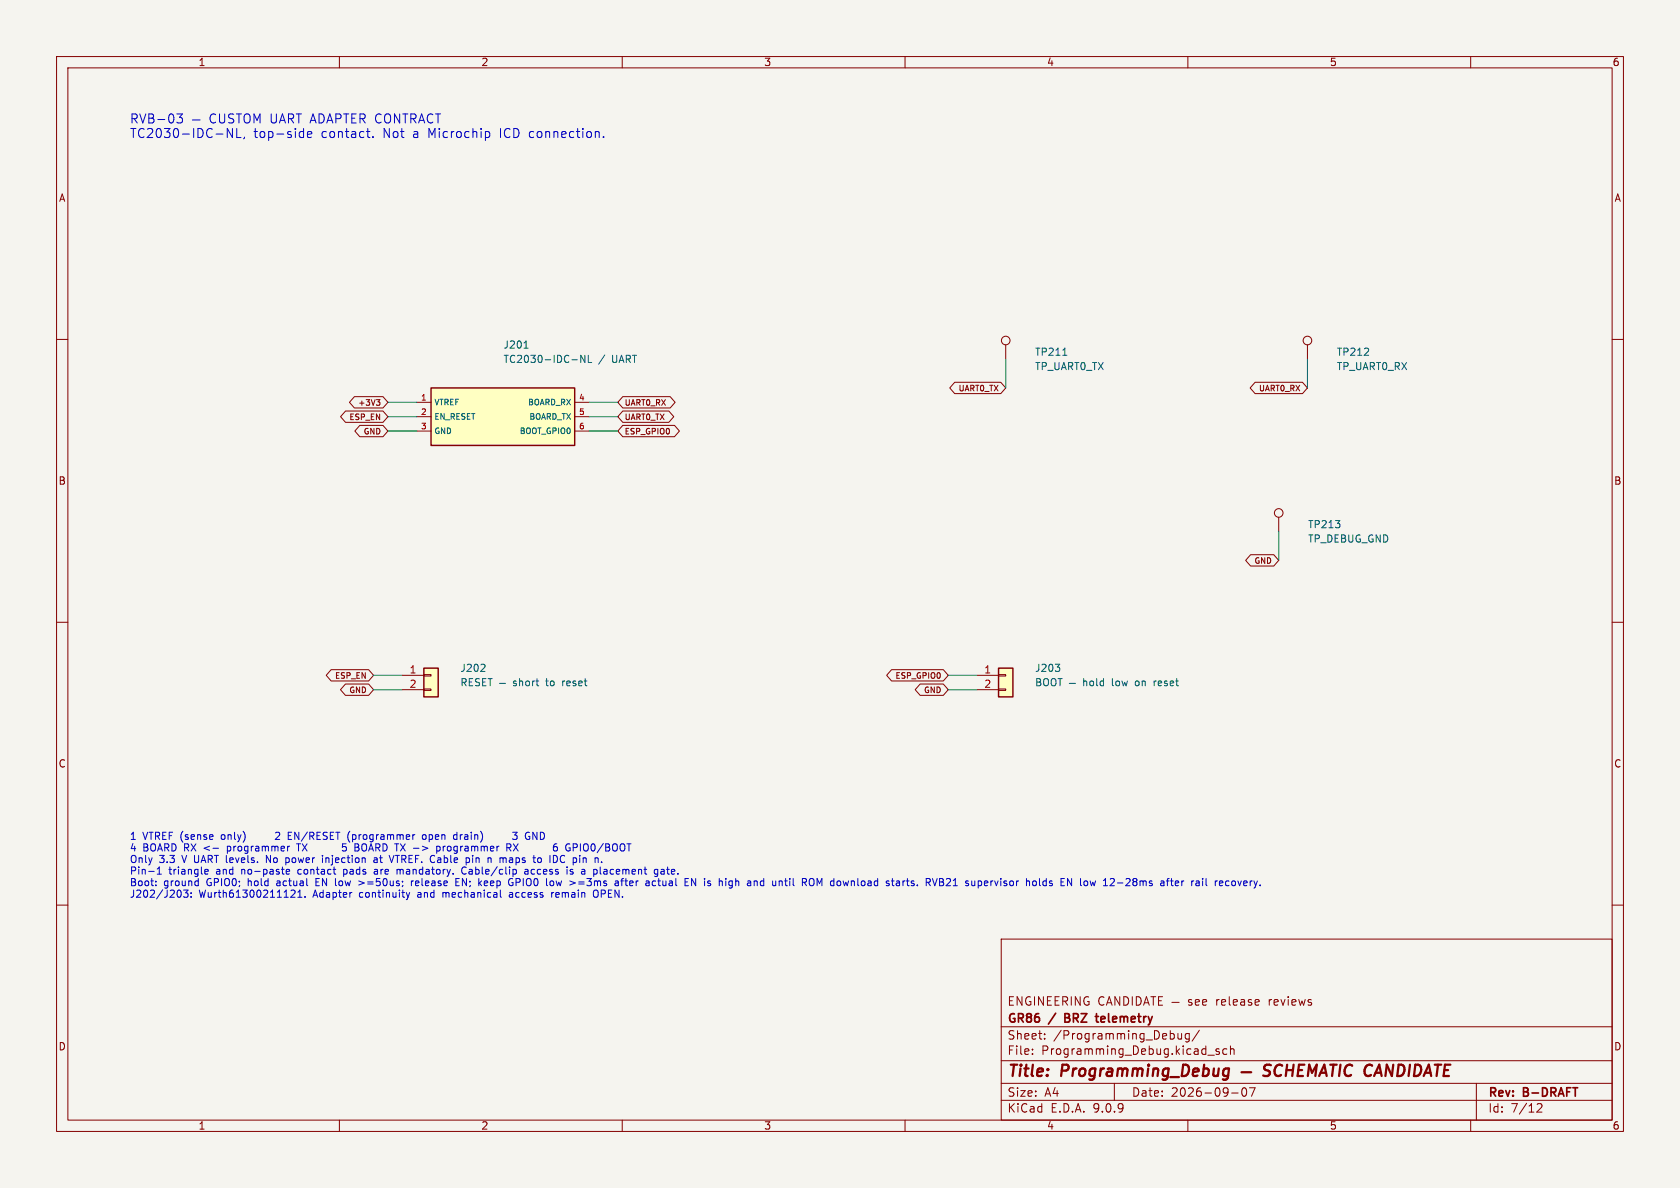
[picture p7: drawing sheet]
<svg xmlns="http://www.w3.org/2000/svg" width="297mm" height="210mm" viewBox="0 0 297 210" stroke-linecap="round" stroke-linejoin="round" font-family="sans-serif">
<path d="M0 0h297v210h-297z" fill="#f5f4ef" stroke="#f5f4ef" stroke-width=".18"/>
<g fill="none" stroke="#840000" stroke-width=".18">
<path d="M10 10h277v190h-277zM12 12h273v186h-273zM60 10v2M110 10v2M160 10v2M210 10v2M260 10v2M10 60h2M231.1 61v2.5M285 60h2M226.1 91.4v2.6M10 110h2"/>
<path d="M285 110h2M10 160h2M177 166h108v32h-108zM178.5 176.9h.5M179.2 176.2h-.7v1.5h.7M180.7 176.2v1.5l-.9-1.5v1.5M182.2 176.3a.74 .74 0 0 0-.9 .5 .74 .74 0 0 0 .5 .9l.4-.1v-.5h-.2M182.9 176.2v1.5M184.5 176.2v1.5l-.9-1.5v1.5M185.2 176.9h.5M185.9 176.2h-.7v1.5h.7M186.5 176.9h.5"/>
<path d="M187.2 176.2h-.7v1.5h.7M187.9 177l.7-.1 .1-.2v-.4l-.2-.1h-.6v1.5M188.2 177l.5 .7M189.4 176.2v1.5M191 176.2v1.5l-.9-1.5v1.5M192.5 176.3a.74 .74 0 0 0-.9 .5 .74 .74 0 0 0 .5 .9l.4-.1v-.5h-.3M195.2 176.3a.6 .6 0 0 0-.8 0 .6 .6 0 0 0-.2 .8 .56 .56 0 0 0 .3 .5 .56 .56 0 0 0 .7 0M195.6 177.7l.5-1.5 .5 1.5M195.7 177.3h.8M198 176.2v1.5l-.9-1.5v1.5M198.7 176.2a.76 .76 0 0 1 .8 .7 .76 .76 0 0 1-.8 .8zM200.2 176.2v1.5"/>
<path d="M200.9 176.2a.76 .76 0 0 1 .9 .7 .76 .76 0 0 1-.9 .8zM202.2 177.7l.5-1.5 .5 1.5M202.3 177.3h.7M203.5 176.2h.8M203.9 176.2v1.5M204.8 176.9h.5M205.5 176.2h-.7v1.5h.7M207.2 177.2h1.3M210.7 176.8l-.4-.1-.2 .2 .1 .2 .5 .2v.3h-.6M211.3 177.2l.7-.1v-.3l-.5-.1-.2 .2 .1 .7h.6M212.6 177.2l.7-.1-.1-.3-.4-.1-.2 .2 .1 .7h.5M285 160h2"/>
<path d="M60 198v2M110 198v2M160 198v2M177 194.5h108M177 191.5h108M177 187.5h108M177 181.5h108M182.5 186.3v.1M182.5 185.5v.1M184.7 183.6v.1M184.7 182.8v.1M197 191.5v3"/>
<path d="M208.2 182.7l.1 .9 .4 .1 .2-.1M208.9 182.7v1M210 198v2M210.2 182.8l-.4-.1-.3 .3v.4l.2 .2h.5M210.2 182.7v1.2l-.2 .3-.4-.1M212 182.1l-1.3 2M213.5 186.5h1.2M215.5 185.5l-.3-.1-.2 .2v.2l.5 .2v.3h-.5M216.9 185.5l-.4-.1-.3 .3v.4l.1 .2h.6M217.5 185.5l.2-.1 .4 .1 .1 .9M217.5 184.9v1.5M217.7 193.2h1.2"/>
<path d="M219.7 192.4l.2-.1a.81 .81 0 0 1 .6 .6 .81 .81 0 0 1-.3 .8l-.2 .1a.81 .81 0 0 1-.3-1.4zM220.9 192.3h1l-.7 1.5M260 198v2M261 191.5v6.5M271.7 195.2l.6-.1 .2 .1 .1 .3-.9 1.1h.9"/>
<circle cx="231.1" cy="60.2" r=".76"/>
<circle cx="226.1" cy="90.7" r=".76"/>
</g>
<g fill="none" stroke="#840000" stroke-width=".4">
<path d="M217.1 188.9l.2 .1M217.1 190.1l-.2 .1M217.3 188.9l-.2 1.6M219.5 189.5h1.7M224.7 188.3a.85 .85 0 0 0-1.1 .1 .45 .45 0 0 0 .2 .8l.4 .1a.49 .49 0 0 1 .3 .5 .49 .49 0 0 1-.4 .4l-.8-.1M226.7 188.4a.88 .88 0 0 0-1 0 .88 .88 0 0 0-.4 1 .69 .69 0 0 0 .3 .7 .69 .69 0 0 0 .9-.1M227.4 189.2h1.2M227.6 188.2l-.3 2M228.7 188.2l-.3 2M229.5 189.2h.7M230.6 188.2h-1l-.2 2h.9M231.2 190.2l.3-2 .4 1.4 .9-1.4-.3 2"/>
<path d="M233.2 190.2l.9-2 .4 2M233.5 189.6h.9M235.2 188.2h1.1M235.7 188.2l-.2 2M237 188.2l-.3 2M239.1 188.4a.88 .88 0 0 0-1.1 0 .88 .88 0 0 0-.3 1 .69 .69 0 0 0 .3 .7 .69 .69 0 0 0 .8-.1M242.6 188.4a.88 .88 0 0 0-1 0 .88 .88 0 0 0-.4 1 .69 .69 0 0 0 .3 .7 .69 .69 0 0 0 .9-.1M242.9 190.2l.9-2 .5 2M243.2 189.6h.9M246.3 188.2l-.2 2-.9-2-.3 2M247.3 188.2h.4a1.08 1.08 0 0 1 .6 1.1 1.08 1.08 0 0 1-.8 .9h-.5zM249.3 188.2l-.3 2"/>
<path d="M250.2 188.2h.5a1.08 1.08 0 0 1 .5 1.1 1.08 1.08 0 0 1-.8 .9h-.4zM251.7 190.2l.9-2 .4 2M251.9 189.6h1M253.6 188.2h1.2M254.2 188.2l-.2 2M255.3 189.2h.7M256.4 188.2h-.9l-.3 2h1"/>
</g>
<path d="M188.3 179.9h.5M188.8 179.2h-.5v1.5h.5M193.6 179.7h.6M193.8 180.5l.4 .2" fill="none" stroke="#840000" stroke-width=".3"/>
<path d="M74.9 118.1h2.6v5.1h-2.6z" fill="#ffffc2"/>
<path d="M74.9 118.1h2.6v5.1h-2.6z" fill="none" stroke="#840000" stroke-width=".25"/>
<g fill="none" stroke="#840000" stroke-width=".18">
<path d="M177.8 61v2.5M71.1 119.4h3.8M74.9 119.3h1.3v.2h-1.3zM71.1 121.9h3.8M74.9 121.8h1.3v.2h-1.3z"/>
<circle cx="177.8" cy="60.2" r=".76"/>
</g>
<g fill="none" stroke="#006464" stroke-width=".18">
<path d="M187.9 62.8h.7M83.6 120h-.6v1.2h.6M85.6 117.5l.1 .2v.3l-.7 .7h.7M85.9 120h-.6v1.2h.6M86.3 120h.7M86.7 120v1.2M91.9 120v1.2M94.9 120v1l.3 .2M81.7 120.6h.6l.1-.2v-.3l-.7-.1v1.2M82 120.6l.4 .6M83 120.6h.4M84.8 120h-.5l-.2 .1v.3l.6 .3 .1 .3-.3 .2h-.4"/>
<path d="M85.3 120.6h.4M88.3 120.8h1.1M91.2 120.4h-.3l-.1 .2v.1l.4 .2v.3h-.4M91.9 120.5l.1-.1h.3l.1 .8M93 120.5l.2-.1 .3 .1 .1 .5-.1 .2h-.3l-.2-.1zM94.2 120.4v.8M94.5 120.4l-.3 .2M94.8 120.4h.4"/>
</g>
<path d="M76.2 68.6h25.4v10.1h-25.4z" fill="#ffffc2"/>
<path d="M76.2 68.6h25.4v10.1h-25.4z" fill="none" stroke="#840000" stroke-width=".25"/>
<path d="M73.7 71.1h2.5M73.7 73.7h2.5M73.7 76.2h2.5M101.6 71.1h2.5M101.6 73.7h2.5M101.6 76.2h2.5" fill="none" stroke="#840000" stroke-width=".18"/>
<path d="M92.6 61.5h.8M103.4 62.8v1.3l-.7-1.3v1.3M104 62.8v1.3h.6" fill="none" stroke="#006464" stroke-width=".18"/>
<path d="M176.5 118.1h2.6v5.1h-2.6z" fill="#ffffc2"/>
<path d="M176.5 118.1h2.6v5.1h-2.6z" fill="none" stroke="#840000" stroke-width=".25"/>
<g fill="none" stroke="#840000" stroke-width=".18">
<path d="M61.1 72.7h6.6l.9 1-.9 1h-6.6l-.9-1zM62.7 70.1h5l.9 1-.9 1h-5l-.9-1zM63.6 75.2h4.1l.9 1-.9 1h-4.1l-.9-1zM66.5 70.6h.7l-.4 .4 .3 .1 .1 .4-.2 .1h-.3M110.1 75.2h9.1l.9 1-.9 1h-9.1l-.9-1zM110.1 72.7h8.1l.9 1-.9 1h-8.1l-.9-1zM110.1 70.1h8.4l.9 1-.9 1h-8.4l-.9-1zM168.8 67.6h8.1l.9 1-.9 1h-8.1l-.9-1zM221.9 67.6h8.4l.8 1-.8 1h-8.4l-.9-1zM221.1 98.1h4.1l.9 1-.9 1h-4.1l-.9-1zM58.5 118.4h6.7l.8 1-.8 1h-6.7l-.8-1zM157.6 118.4h9.2l.8 1-.8 1h-9.2l-.9-1z"/>
<path d="M172.7 119.4h3.8M176.5 119.3h1.3v.2h-1.3zM61.1 120.9h4.1l.8 1-.8 1h-4.1l-.9-1zM162.7 120.9h4.1l.8 1-.8 1h-4.1l-.9-1zM172.7 121.9h3.8M176.5 121.8h1.3v.2h-1.3z"/>
</g>
<g fill="none" stroke="#006464" stroke-width=".18">
<path d="M183.3 120h.4l.3 .2-.3 .4 .3 .1v.3l-.2 .2h-.5zM186.6 117.4h.7l-.4 .5M187 120h.8M187.2 118l.1 .1-.1 .5M187.4 120v1.2M191.6 120v1.2M193.9 120v1l.2 .2M195.1 120v1.2M183.3 120.6h.4M184.7 120h.1a.43 .43 0 0 1 .5 .4v.4a.42 .42 0 0 1-.4 .4 .42 .42 0 0 1-.4-.4v-.4zM186 120h.1a.43 .43 0 0 1 .6 .4v.4a.42 .42 0 0 1-.4 .4 .42 .42 0 0 1-.5-.4v-.4zM189 120.8h1.1"/>
<path d="M191.6 120.5l.2-.1h.3v.8M192.7 120.5l.2-.1 .4 .1v.5l-.1 .2h-.3l-.2-.1zM195.1 120.4h-.4l-.2 .2 .1 .6h.5M204 120.4v.8M204.3 120.4l-.3 .2"/>
</g>
<g fill="none" stroke="#009600" stroke-width=".18">
<path d="M68.6 73.7h5.1M68.6 71.1h5.1M68.6 76.2h5.1M104.1 73.7h5.1M104.1 71.1h5.1M104.1 76.2h5.1M177.8 63.5v5.1M231.1 63.5v5.1M226.1 94v5.1M66 119.4h5.1M167.6 119.4h5.1M66 121.9h5.1"/>
<path d="M167.6 121.9h5.1"/>
</g>
<g fill="none" stroke="#0000c2" stroke-width=".18">
<path d="M31.3 20.1h1l-.6 .6 .5 .2v.7l-.2 .1h-.7M34 21.2h1.4M38.1 20.3a.64 .64 0 0 0-.8 0 .64 .64 0 0 0-.2 .8 .6 .6 0 0 0 .3 .6 .6 .6 0 0 0 .7-.1M38.8 20.1v1.3l.3 .3h.5l.1-.3v-1.3M41.1 22.7v1.6l-.9-1.6v1.6M41.3 20.2l-.6-.1-.3 .3 .2 .4 .6 .3v.5l-.2 .1h-.6M41.8 20.1h.9M41.9 22.7v1.6h.7M42.2 20.1v1.6M43.2 20.4a.54 .54 0 0 1 .6-.3 .54 .54 0 0 1 .4 .6v.5a.53 .53 0 0 1-.5 .6 .53 .53 0 0 1-.5-.6zM43.2 24.2l-.1 .3M44.9 21.7v-1.6l.5 1.2 .6-1.2v1.6"/>
<path d="M48 20.1v1.3l.3 .3h.4l.2-.3v-1.3M49.4 21.7l.5-1.6 .6 1.6M49.6 21.3h.7M51 21l.8-.1 .1-.2-.1-.4-.2-.2h-.6v1.6M51.4 21l.5 .7M52.4 20.1h.9M52.8 20.1v1.6M53.2 23.2l.5 .1M53.7 24.2l-.5 .1M53.7 22.7v1.6M54.4 23.8l.7-.2-.1-.3-.4-.1-.2 .3v.7h.6M54.8 21.7l.5-1.6 .6 1.6"/>
<path d="M55 21.3h.7M56.4 20.1a.81 .81 0 0 1 .9 .8 .81 .81 0 0 1-.9 .8zM57.8 21.7l.5-1.6 .5 1.6M57.9 21.3h.8M59.4 21l.7-.1 .2-.2-.1-.4-.2-.2h-.6v1.6M60.8 20.1h.9M61.2 20.1v1.6M62.2 20.9h.5M63 20.1h-.8v1.6h.8M63.6 21l.8-.1 .2-.2-.1-.4-.2-.2h-.7v1.6M64 21l.6 .7M64.8 23.2h.6"/>
<path d="M65.1 24.2l.3 .1M65.9 24.2v.1M67.4 20.3a.64 .64 0 0 0-.8 0 .64 .64 0 0 0-.2 .8 .6 .6 0 0 0 .3 .6 .6 .6 0 0 0 .7-.1M68.1 20.4a.54 .54 0 0 1 .6-.3 .54 .54 0 0 1 .4 .6v.5a.53 .53 0 0 1-.6 .6 .53 .53 0 0 1-.5-.6zM70.7 20.1v1.6l-1-1.6v1.6M71.2 20.1h.9M71.6 20.1v1.6M72.6 21l.8-.1 .2-.2-.1-.4-.3-.2h-.6v1.6M73 21l.6 .7M74 21.7l.5-1.6 .6 1.6M74.2 21.3h.7M76.5 20.3a.64 .64 0 0 0-.8 0 .64 .64 0 0 0-.2 .8 .6 .6 0 0 0 .3 .6 .6 .6 0 0 0 .7-.1"/>
<path d="M77 20.1h.9M77.4 20.1v1.6M86 23.2h.3l.3 .4-.1 .6-.5 .1M106.7 24.2v.1M27.6 156.4v.2M27.6 155.8v.1M27.8 154.5h.7M28 153.4l-.2 .2M28.2 153.3v1.2M32 157.8v.6M33.2 158v.4l-.1 .2h-.5l-.1-.1M33.8 158.5v.1"/>
<path d="M35.1 155.3v1.3M35.1 156.5l-.2 .1M36.2 154.1l.6-.1-.1-.3h-.3l-.2 .2 .1 .6h.4M37.7 150h.9M47.1 152.5v-1.3l.7 1.3M48.7 147.2l.5-.1 .2 .3M49.4 147.5l-.7 .9h.7M50.5 151.6v1.3M50.5 152.4l.4 .1M50.7 151.6h.2M51 147.1h.6M51 148.4h.6"/>
<path d="M51 153.7h-.3l-.1 .6 .2 .2h.3M51.2 153.9v.1l-.6 .1M51.2 149.6l-.4 .2M52.2 157.6l-.1 .3-.7 .7h.8M52.7 158.6h.7M52.9 157.5l-.2 .2M53 157.3v1.3M53.9 158.5v.1M55.9 155.9h.4M55.9 155.3v1.3h.6M57 151.2v.1M57 151.6v.9"/>
<path d="M60.6 149.2l-.1 .6 .2-.1h.4l.1 .5-.2 .2-.5-.1M60.8 153.7v1.2M60.8 154.5h.1M61.8 148.8v.1M61.8 146.9v.1M62.3 148.3l.4 .1M62.3 147.5v1.3M62.7 147.5l-.4 .1M63.4 155.7l1 .4-1 .3M64 149.6v.4a.43 .43 0 0 0 .5 .4M66.1 151.7h.5l.1 .8M66.6 153.7h-.4"/>
<path d="M66.6 154h-.3l-.2 .2 .1 .3h.4M66.7 151.9l-.4 .1-.2 .2 .2 .3 .4-.1M69.6 151.2l-.4 1.3M70.2 153.8l.4-.1 .1 .2M70.2 153.7v.8M71.8 157.8l.3 .8M72.1 158.6l-.3 .4M72.4 157.8l-.3 .8M72.7 155.7v.9M72.8 155.8l-.1 .2M73.5 155.9v.6M74.1 156l-.6 .1"/>
<path d="M74.7 147.7l.2-.2 .4 .2v.5l-.1 .1-.3 .1-.2-.1zM75.9 148.3l.3 .1M75.9 147.5v1.3M76.2 147.5l-.3 .1M77.8 149.7v.5l-.1 .2M78.3 157.8v.8M78.4 149.6v.8M78.4 149.7v.1M78.5 157.8l-.2 .1M79.1 149.7v.6l.4 .1M80.6 155.9h.4M80.8 147.1v1.3"/>
<path d="M81.2 155.3h-.6v1.3h.6M81.4 147.5v.9M81.7 153.4a.59 .59 0 0 0-.1 .8 .59 .59 0 0 0 .8 .2M81.7 147.5l-.3 .3M83 151.8v.4l-.1 .2M83.6 151.6v.9M85.6 155.9v.5l.2 .2M86.2 156l-.6 .1M88.5 157.3v1.1l.1 .2M89.9 149.8l.4 .6M90.1 149.8l.2-.2v-.3l-.7-.1v1.2M90.2 151.6l-.1 .1"/>
<path d="M90.2 152l-.2 .2 .2 .3M90.5 156h.2l-.1 .5M90.5 158.1h-.3l-.2 .2 .1 .3h.4M90.6 147.1h.8l-.4 .5 .4 .1v.6l-.2 .1-.6-.1M90.8 149.2l.8 1.2M91.2 153.8l.1 .5-.1 .2M91.2 156h.5M91.6 149.2l-.8 1.2M91.7 155.3h-.5v1.3M93.3 147.1a.68 .68 0 0 0-.4 .7 .68 .68 0 0 0 .4 .6M93.4 154h-.5l-.2 .2 .2 .3h.5M93.4 153.9v.6"/>
<path d="M94.4 151.2v1.1M95.5 151.6l.2 .3v.3l-.2 .3M95.8 147.1h-.3v1.3h.3M97.5 157.8v.8M97.6 155.7l.3 .3v.3l-.3 .3M97.9 157.8l-.4 .2M98 149.3a.99 .99 0 0 0-.1 1.1h.5l.2-.5-.3-.2h-.2l-.3 .2M99.5 151.2a.68 .68 0 0 0-.5 .6 .68 .68 0 0 0 .5 .7M100.1 149.3a.59 .59 0 0 0-.1 .8 .59 .59 0 0 0 .8 .2v-.4h-.2M100.6 149.2h.1M101.3 153.7h-.3l-.2 .2 .1 .1 .4 .2v.3h-.5M101.3 149.8h.5"/>
<path d="M101.8 149.2h-.5v1.2M102.3 155.9h1M102.3 156.3h1M103.5 149.2h.3M103.5 151.6l.1 .2v.7M103.8 150.4h-.3M105 157.5a.85 .85 0 0 0 .2 1.1l.5-.2M106.1 153.3v1M106.2 154.5h.1M109.3 156.5l-.4 .1M109.3 155.9v.7M109.3 156l-.4 .1"/>
<path d="M109.9 155.5v1.1M110.6 155.3l.1 1.2M115.4 156.4l.1 .2 .4-.1M115.5 155.7l.4 .1M115.7 154.4l.2 .1h.4M116.3 153.7h-.4l-.2 .1M116.3 153.7v1l-.3 .2h-.3M116.3 155.7h.5M116.9 153.7h.3l.2 .2M117.4 154h-.4l-.2 .2 .2 .3h.4M123 155.3v1.3l-.7-1.3v1.3M129.3 155.7l.2 .1"/>
<path d="M129.5 155.7l-.1 1.2M129.5 156.5l-.2 .1M135 155.8l-.3-.1-.3 .3 .1 .5h.5M135 155.3v1.3M138.7 155.7h.5M139.1 156.6h.1M139.6 155.3v.1M139.6 155.7v.9M145.3 155.3l-.4 .9-.4-.9v1.3M159.6 155.7v.9M160 155.7l-.4 .3M160.2 155.7h.5"/>
<path d="M160.4 155.3l.1 1.2M166.1 155.9h.4M166.1 155.3l.6 .1 .1 .3-.3 .2M166.5 155.9l.3 .2v.3l-.7 .2M167.8 155.3l-.5 .1M168 155.8l-.7 .8h.7M174.1 156.5h.5M174.1 155.8l.4-.1 .1 .3-.6 .1M185 155.8l-.4-.1-.2 .3 .1 .5h.5M185 155.3v1.3M185.5 156.5l.4 .1M185.9 155.7l-.4 .2 .1 .2h.3"/>
<path d="M191.1 156.5l.1 .1M192.2 155.8l-.3-.1-.3 .3 .1 .5 .3 .1 .2-.2M199.5 155.3l.3 .2-.1 .3-.7 .8h.8M208 155.7l.3 .1 .1 .2-.6 .1M208.3 156.5l-.3 .1M208.9 155.7v.9M209.3 155.7l-.4 .3M215.2 155.7l-.2 .1M216.1 155.8l-.3-.1-.2 .2v.6h.5M216.2 156l-.6 .1M219.4 155.7l-.3 .9M220.5 155.9l-.2-.2h-.3l-.1 .2v.6h.5"/>
<path d="M220.5 156l-.6 .1"/>
</g>
<g font-size="2.8" fill="#840000">
<text x="178" y="190.9">Title:</text>
<text x="187.7" y="190.9">Programming_Debug</text>
</g>
<g font-size="2.2" fill="#0000c2">
<text x="22.9" y="22.1">RVB-03</text>
<text x="22.9" y="24.7">TC2030-IDC-NL,</text>
<text x="44.8" y="24.7">top-side</text>
<text x="56.8" y="24.7">contact.</text>
<text x="67.8" y="24.7">Not</text>
<text x="73.2" y="24.7">a</text>
<text x="76" y="24.7">Microchip</text>
<text x="88.8" y="24.7">ICD connection.</text>
</g>
<g font-size="2.1" fill="#840000">
<text x="215.3" y="178">release</text>
<text x="224.7" y="178">reviews</text>
<text x="178" y="184">Sheet:</text>
<text x="178" y="181.2">GR86</text>
<text x="185.6" y="181.2">/</text>
<text x="186.2" y="184">/Programming_Debug/</text>
<text x="188.9" y="181.2">BRZ</text>
<text x="195.1" y="181.2">telemetry</text>
<text x="178" y="186.7">File:</text>
<text x="184.1" y="186.7">Programming_Debug.kicad_sch</text>
<text x="178" y="196.9">KiCad</text>
<text x="178" y="194.1">Size:</text>
<text x="184.7" y="194.1">A4</text>
<text x="185.7" y="196.9">E.D.A.</text>
<text x="193.3" y="196.9">9.0.9</text>
<text x="200" y="194.1">Date:</text>
<text x="207" y="194.1">2026-09-07</text>
<text x="263" y="194.3">Rev:</text>
<text x="263" y="196.9">Id:</text>
<text x="267.1" y="196.9">7/12</text>
<text x="269.4" y="194.3">B-DRAFT</text>
</g>
<g font-size="1.8" fill="#840000">
<text x="35" y="11.9">1</text>
<text x="85" y="11.9">2</text>
<text x="135" y="11.9">3</text>
<text x="185" y="11.9">4</text>
<text x="235" y="11.9">5</text>
<text x="285" y="11.9">6</text>
<text x="10.3" y="35.9">A</text>
<text x="285.3" y="35.9">A</text>
<text x="10.3" y="85.9">B</text>
<text x="285.3" y="85.9">B</text>
<text x="10.3" y="135.9">C</text>
<text x="285.3" y="135.9">C</text>
<text x="10.3" y="185.9">D</text>
<text x="285.3" y="185.9">D</text>
<text x="35" y="199.9">1</text>
<text x="85" y="199.9">2</text>
<text x="135" y="199.9">3</text>
<text x="185" y="199.9">4</text>
<text x="235" y="199.9">5</text>
<text x="285" y="199.9">6</text>
</g>
<g font-size="1.8" fill="#006464">
<text x="88.9" y="61.8">J201</text>
<text x="88.9" y="64.4">TC2030-IDC-NL</text>
<text x="105.8" y="64.4">/</text>
<text x="108.3" y="64.4">UART</text>
<text x="182.9" y="63.1">TP211</text>
<text x="182.9" y="65.6">TP_UART0_TX</text>
<text x="236.2" y="63.1">TP212</text>
<text x="236.2" y="65.6">TP_UART0_RX</text>
<text x="231.1" y="93.6">TP213</text>
<text x="231.1" y="96.1">TP_DEBUG_GND</text>
<text x="81.3" y="119">J202</text>
<text x="182.9" y="119">J203</text>
<text x="96.8" y="121.5">to</text>
<text x="99.9" y="121.5">reset</text>
<text x="196.9" y="121.5">low</text>
<text x="201.2" y="121.5">on</text>
<text x="204.6" y="121.5">reset</text>
</g>
<g font-size="1.8" fill="#a90000">
<text x="72.3" y="119.1">1</text>
<text x="173.9" y="119.1">1</text>
<text x="72.3" y="121.7">2</text>
<text x="173.9" y="121.7">2</text>
</g>
<g font-size="1.8" fill="#0000c2">
<text x="22.9" y="148.8">1</text>
<text x="25.2" y="148.8">VTREF (sense</text>
<text x="39.4" y="148.8">only)</text>
<text x="50" y="148.8">2</text>
<text x="52.4" y="148.8">EN/RESET</text>
<text x="63.1" y="148.8">(programmer</text>
<text x="76.6" y="148.8">open</text>
<text x="82.3" y="148.8">drain)</text>
<text x="93.8" y="148.8">3</text>
<text x="96.2" y="148.8">GND</text>
<text x="22.9" y="150.8">4</text>
<text x="22.9" y="152.9">Only</text>
<text x="22.9" y="154.9">Pin-1</text>
<text x="25.2" y="150.8">BOARD RX &lt;-</text>
<text x="28.1" y="152.9">3.3</text>
<text x="29.8" y="154.9">triangle</text>
<text x="32.3" y="152.9">V UART levels.</text>
<text x="38.3" y="154.9">and</text>
<text x="40.6" y="150.8">programmer</text>
<text x="42.9" y="154.9">no-paste</text>
<text x="47.7" y="152.9">No</text>
<text x="51.4" y="152.9">power</text>
<text x="53.1" y="154.9">contact</text>
<text x="53.2" y="150.8">TX</text>
<text x="58" y="152.9">injection</text>
<text x="61.4" y="154.9">pads</text>
<text x="62.4" y="150.8">5</text>
<text x="64.8" y="150.8">BOARD TX -&gt;</text>
<text x="67" y="154.9">are</text>
<text x="67.4" y="152.9">at</text>
<text x="70.4" y="152.9">VTREF. Cable</text>
<text x="71.2" y="154.9">mandatory.</text>
<text x="79.9" y="150.8">programmer</text>
<text x="82.9" y="154.9">Cable/clip</text>
<text x="84.2" y="152.9">pin</text>
<text x="88.3" y="152.9">n</text>
<text x="90.6" y="152.9">maps</text>
<text x="94.2" y="154.9">access</text>
<text x="96.8" y="152.9">to</text>
<text x="99.9" y="152.9">IDC</text>
<text x="101.9" y="154.9">is</text>
<text x="102" y="150.8">6</text>
<text x="104.2" y="152.9">pin</text>
<text x="104.3" y="150.8">GPIO0/BOOT</text>
<text x="104.7" y="154.9">a</text>
<text x="107" y="154.9">placement</text>
<text x="118" y="154.9">gate.</text>
<text x="22.9" y="157">Boot:</text>
<text x="22.9" y="159">J202/J203:</text>
<text x="28.9" y="157">ground</text>
<text x="35.2" y="159">Wurth61300211121.</text>
<text x="36.6" y="157">GPIO0;</text>
<text x="44.1" y="157">hold</text>
<text x="49.4" y="157">actual</text>
<text x="55.5" y="159">Adapter</text>
<text x="56.5" y="157">EN low</text>
<text x="63.8" y="159">continuity</text>
<text x="64.4" y="157">&gt;=50us;</text>
<text x="74" y="157">release</text>
<text x="74.3" y="159">and</text>
<text x="78.9" y="159">mechanical</text>
<text x="82" y="157">EN;</text>
<text x="86.3" y="157">keep</text>
<text x="90.9" y="159">access</text>
<text x="91.8" y="157">GPIO0</text>
<text x="98.5" y="159">remain</text>
<text x="98.7" y="157">low</text>
<text x="103" y="157">&gt;=3ms</text>
<text x="106.2" y="159">OPEN.</text>
<text x="111.2" y="157">after</text>
<text x="116.9" y="157">actual</text>
<text x="124" y="157">EN is</text>
<text x="130.4" y="157">high</text>
<text x="135.6" y="157">and</text>
<text x="140.3" y="157">until</text>
<text x="145.7" y="157">ROM download</text>
<text x="161" y="157">starts.</text>
<text x="168.2" y="157">RVB21</text>
<text x="175.4" y="157">supervisor</text>
<text x="186.3" y="157">holds</text>
<text x="192.7" y="157">EN low</text>
<text x="200.6" y="157">12-28ms</text>
<text x="210.9" y="157">after</text>
<text x="216.6" y="157">rail</text>
<text x="220.9" y="157">recovery.</text>
</g>
<g font-size="1.4" fill="#840000">
<text x="63.2" y="71.9">+3V3</text>
<text x="110.3" y="71.9">UART0_RX</text>
<text x="169.3" y="69.4">UART0_TX</text>
<text x="222.4" y="69.4">UART0_RX</text>
<text x="61.6" y="74.5">ESP_EN</text>
<text x="64.2" y="77">GND</text>
<text x="110.3" y="77">ESP_GPIO0</text>
<text x="110.3" y="74.5">UART0_TX</text>
<text x="221.6" y="99.9">GND</text>
<text x="59.1" y="120.2">ESP_EN</text>
<text x="61.6" y="122.7">GND</text>
<text x="158.2" y="120.2">ESP_GPIO0</text>
<text x="163.2" y="122.7">GND</text>
</g>
<g font-size="1.4" fill="#a90000">
<text x="74.3" y="70.9">1</text>
<text x="102.3" y="70.9">4</text>
<text x="74.3" y="73.4">2</text>
<text x="74.3" y="75.9">3</text>
<text x="102.3" y="73.4">5</text>
<text x="102.3" y="75.9">6</text>
</g>
<g font-size="1.4" fill="#006464">
<text x="76.7" y="71.8">VTREF</text>
<text x="93.2" y="71.8">BOARD_RX</text>
<text x="76.7" y="74.4">EN_RESET</text>
<text x="76.7" y="76.9">GND</text>
<text x="91.7" y="76.9">BOOT_GPIO0</text>
<text x="93.5" y="74.4">BOARD_TX</text>
</g>
</svg>
